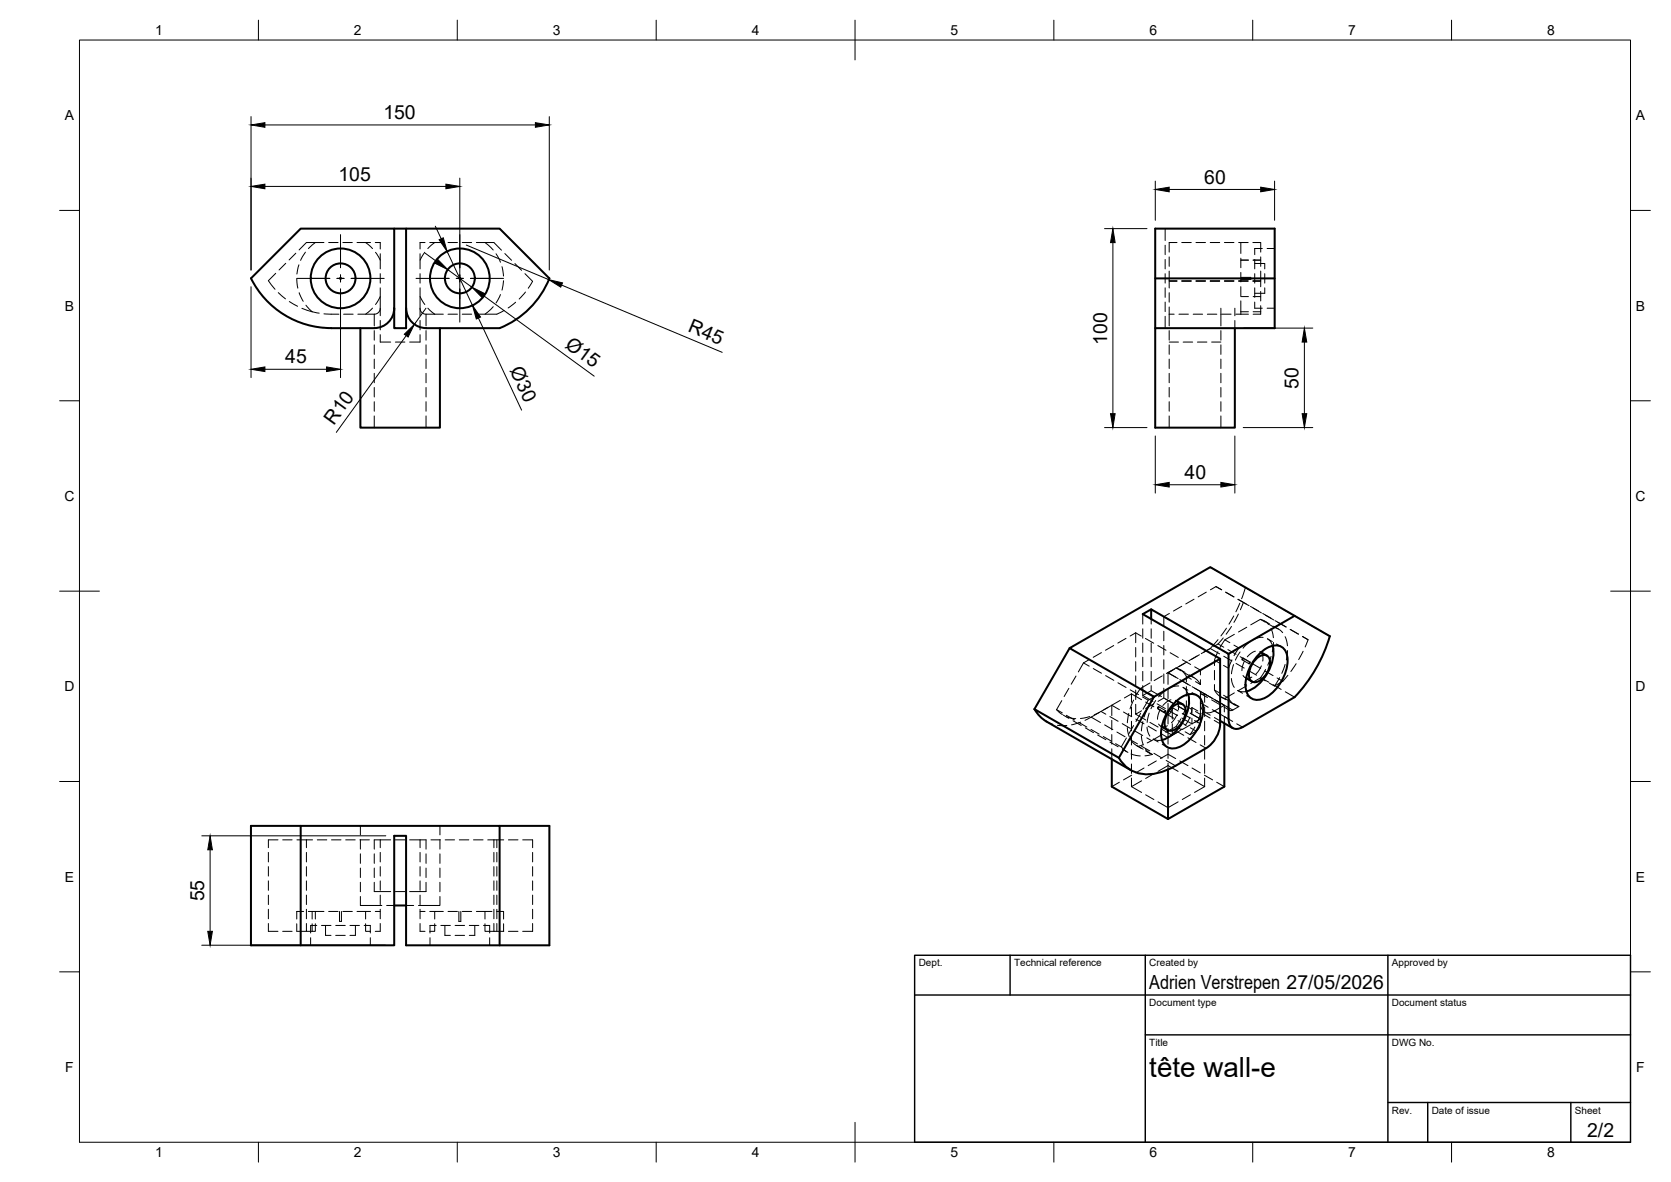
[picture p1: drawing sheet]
<svg xmlns="http://www.w3.org/2000/svg" width="420mm" height="297mm" viewBox="0 0 420 297" stroke-linecap="round" stroke-linejoin="round" font-family="sans-serif">
<!-- layer: Hidden -->
<g fill="none" stroke="#000" stroke-width=".25">
<path d="M293 57.5v2.9M69.3 68.7l-1.8 1.8 1.7 2.2M70 73.5l1.8 1.6M71.8 66.2l-1.6 1.6M72.7 75.8l2.1 1.2M74.4 63.6l-1.7 1.7M74.6 70.1l.3 2.3M75.2 66.6l-.5 2.3M75.2 73.6l1 2.1M75.9 77.5l2.6 .8M76.8 63.4l-1.2 2M76.9 76.7l1.6 1.6"/>
<path d="M78.5 78.3l1.8 .4M79.3 60.9l-1.7 1.6M81.4 78.9l3.8 .1M81.4 60.9h-4.4l-1.8 1.9M82.6 60.9h2.4M86.2 60.9h2.4M86.4 79h2.4M89.8 60.9h3.4M90 79h4.1M91.9 60.9l1.8 1.6M93.7 77.4l-1.8 1.6M94.1 79v2.9"/>
<path d="M94.4 60.9h1.2v1.7M94.4 63.4l1.2 2M95.6 72.3v7M95.6 63.8v3.8M95.6 74.5l-1.2 2M95.6 77.5a1.52 1.52 0 0 1-1.5 1.5M95.6 68.8v2.3M105.6 63.8v3.8M105.6 72.3v7M105.6 74.5l1.2 2M105.6 77.5a1.47 1.47 0 0 0 1.5 1.5M105.6 68.8v2.3"/>
<path d="M106.8 63.4l-1.2 2M106.9 60.9h-1.3v1.7M107.1 79h4.4M107.1 79v2.9M107.6 77.4l1.7 1.6M108.1 60.9h3.4M109.3 60.9l-1.7 1.6M112.6 60.9h2.4M112.6 79h2.4M116.2 60.9h2.4M116.2 79h2.4M119.8 60.9h4.4l1.9 2"/>
<path d="M121.9 60.9l2.1 1.9M124 77.1l-2.1 1.9M124.7 63.8l1.1 2.1M125.8 74l-1.1 2.1M126.2 67l.4 2.4M126.6 70.6l-.4 2.3M126.7 78l-1.8 1h-5.1M126.9 63.7l1.7 1.7M129.5 66.2l1.6 1.7M129.6 76l-1.8 1.4M132 68.8l1.9 1.9-1.1 1.7M132.1 73.4l-1.6 1.7"/>
<path d="M293 61.6v2.4M293 65.2v2.4M293 68.8v2.3M293 72.3v2.4M293 75.9v2.4M293 79.5v3M294 77.1v1.9M294 73.6v2.3M294 70.5v1.9M294 79h1.2M294 64.6v2.3M294 68.1v2.4"/>
<path d="M294 79v2.9M294 70.5h2M294 70.7h2M296 60.9h-2v2.5M296.4 79h2.4M297.1 60.9h2.4M297.1 70.5h2.4M297.1 70.7h2.4M300 79h2.4M300.7 60.9h2.4M300.7 70.5h2.4M300.7 70.7h2.4"/>
<path d="M303.6 79h2.4M304.3 60.9h2.4M304.3 70.5h2.4M304.3 70.7h2.4M307 77.5v4.4M307.1 79h2.4M307.9 60.9h2.4M307.9 70.5h2.4M307.9 70.7h2.4M310.5 77.5v1.9M310.7 79h3.2M311.4 60.9h2.4"/>
<path d="M311.4 70.5h2.4M311.4 70.7h2.4M312 78.3v.7M312 60.9v2.8M312 64.9v2.4M312 68.5v2.4M312 72v2.4M312 75.6v2.7M312 69.7h2.5v.5h-2.5M312 65.4h1.9M312 78.3h1.9M312 74.5h1.9"/>
<path d="M315 60.9h2v2.5M315 70.5h2M315 70.7h2M315.1 65.4h1.9M315.1 78.3h1.9M315.1 74.5h1.9M315.5 66.2h2.5v1.4M315.5 75.9v1.6h1.9M315.5 72.3v2.4M315.5 68.8v2.3M315.5 65.2v2.4M317 76.8v1.5"/>
<path d="M317 73.2v2.4M317 70.5v1.6M317 78.3v.7h-1.9M317 64.6v2.3M317 68.1v2.4M317.4 62.4h-1.9v1.6M318 68.8v2.3M318 72.3v1.4h-2.5M318.6 77.5h1.9M318.6 62.4h1.9M94.1 83.1v2.4M94.1 86.7v2.4"/>
<path d="M94.1 90.2v2.4M94.1 93.8v2.4M94.1 97.4v2.4M95.6 80.5v2.4M95.6 84.1v1.9h2.6M99.4 86h2.4M105.6 80.5v2.4M105.6 84.1v1.9h-2.6M107.1 83.1v2.4M107.1 86.7v2.4M107.1 90.2v2.4M107.1 93.8v2.4"/>
<path d="M107.1 97.4v2.4M294 86h2.3M294 83.1v2.4M294 86.7v2.4M294 90.2v2.4M294 93.8v2.4M294 97.4v2.4M297.5 86h2.4M301.1 86h2.4M304.7 86h2.3M307 83.1v2.4M307 86.7v2.4"/>
<path d="M307 90.2v2.4M307 93.8v2.4M307 97.4v2.4M310.5 80.5v2M94.1 101v2.3M94.1 104.5v3M107.1 101v2.3M107.1 104.5v3M294 101v2.3M294 104.5v3M307 101v2.3M307 104.5v3"/>
<path d="M285.6 159v2.5M285.6 159l-1.4 .8M285.6 159l1.4 .9M287.3 154.3v2.5M287.3 158v2.4M289.5 155.6v1.2M289.5 158v2.4M292.6 155v2.4M292.6 158.6v2.4M292.6 155l1.5 .8M294 154.2l-1.4 .8M295.1 156.4l2.1 1.2"/>
<path d="M297.1 152.4l-2 1.2M298.2 158.2l2 1.1M300.2 150.6l-2 1.2M301.3 159.9l2 1.2M303.3 148.8l-2 1.2M304.3 142.5l2.4 1.4M305.8 147.4l-1.4 .8M305.8 147.4l1.3 .8M305.8 147.4l1.4 .8M307.7 144.5l2.1 1.2M308.2 148.8l2.1 1.2M308.4 157.9l-1.4 1.9"/>
<path d="M309.6 157.4l-1.3 2M310.2 154.8l-1.2 2.1M310.4 159.4l-2.4 1.4 1.2 .7M310.8 146.3l2.3 1.4M311.3 150.6l1.4 .8M311.3 150.6l2.1 1.2M311.4 154.3l-1.1 2.1M311.7 151.6l-1 2.1M312.7 151.4l-.8 1.8M312.7 151.4l1.4 .8M313.1 147.7l-.9 2.8M313.1 147.7l2.4 1.3"/>
<path d="M313.5 157.6l-2.1 1.2M314.4 152.4l2.1 1.2M315.1 152.8l2.1 1.2M316.5 149.6l2.1 1.2M316.9 155.6l1 .4 1.1 1M316.9 155.6l-2.4 1.4M316.9 155.6l1.3 .8M317.5 154.2l2.8 1.6M317.9 156l1.3 .8M319.6 158l.6 2.3M319.6 151.4l2.1 1.2M320.2 157.4l1.3 .7"/>
<path d="M320.4 157.7l1.1 .4 1 .9M320.6 156l1.4 .8M321.3 156.4l2.1 1.2M322 156.8l-1.6 .9-1.2-.7M322 156.8l1.4 .8M322.7 153.2l2.1 1.2M324.4 158.2l2.1 1.2M325.8 154.9l2.1 1.3M327.5 159.9l1.4 .9M327.5 160l1.4 .8-.7 1.8M328.9 156.7l2.1 1.2M332 158.5l2.4 1.4"/>
<path d="M265.7 178.3l1.4 1.3M265.7 178.3l1.4 .8M267 176.1l-1.3 2.2M267.4 179.7l1.4 .8M268.1 179.8l2.1 1.1M268.8 173l-1.2 2M270.6 169.9l-1.3 2M272.4 166.6l-1.3 2.3M272.4 166.6l1.5 .8M273.8 165.8l-1.4 .8M274.9 168l2.1 1.2M276.4 179l-3.6 2"/>
<path d="M276.9 164l-2 1.2M278 169.8l2.1 1.2M278.6 177.8l-3.5 1.8M279.5 177.2l-2 1.2M279.5 177.2l2 1.1M279.5 177.2v2.6M280 162.2l-2 1.2M281.1 171.6l2 1.2M281.7 176l-2.1 1.2M282.5 178.9l2.1 1.2M283.1 160.4l-2 1.2M283.8 179.3l-.3 2.3"/>
<path d="M284.2 173.4l2.1 1.1M284.5 174.4l-1.8 1M284.5 174.4v2.1M284.5 177.7v2.4M284.5 174.4l2.5 1.4M285 175.9l-.9 2.2M285.6 177v2.5l1.4-.9M285.6 162.7v2.4M285.6 166.3v2.4M285.6 169.8v2.4M285.6 173.4v2.4M285.6 179.5l2.5 1.4"/>
<path d="M286.7 173l-1.1 1.9M286.8 179.2l-1.2 2.1M287.3 172.3v2.5l2.6 1.5M287.3 174.8l2.2-1.2 2.5 1.5M287.3 161.6v2.4M287.3 165.1v2.4M287.3 168.7v2.4M288 160.5l2.1 1.1M288.1 176.4l2 1.2M288.6 178l-.9 2.2M288.7 176l-1.3 2.2M288.9 179.2l-.5 2.3"/>
<path d="M289 174.3l1.3 .8-1.6 .9-1.4-.9M289.2 171.6l-2.5 1.4 1.3 .7M289.5 161.6v2.4M289.5 165.1v2.4M289.5 168.7v2.4M289.5 172.3v1.3M290.1 176.9l-2 1.1M290.3 175.1l-1.2 1.8M290.6 176.1l-1.2 2M290.9 176.9l2.1 1.2M291.1 178l1.8 1M291.1 177.7l.1-.1a.2 .2 0 0 1 .1 .3 .2 .2 0 0 1-.3 0z"/>
<path d="M291.1 162.2l2.1 1.2M291.2 178.2l2.5 1.5a2.4 2.4 0 0 0 1.1-1.9v2.9M291.3 177.6l1.8 1M291.7 178.4l-.5 1.4-.2 .9M292.2 169.8l-2 1.2M292.6 172.9v2.5l-1.4 .9M292.6 162.2v2.4M292.6 165.8v2.4M292.6 169.4v2.3M292.6 175.4l2.6 1.5M293.1 175.6l2 1.2M293.1 173.5l-1.8 1.6"/>
<path d="M293.7 169.1v2.9M293.7 173.2v2.4M293.7 176.7v5.2M293.7 169.1l2.5 1.4M294 178.7l2.1 1.1M294.2 164l2.1 1.2M294.4 175.9l-.9 .4-1.1 1M294.8 168.4l-1.1 .7M295.4 168.1l-1.7 1M295.6 176l.2 .1M295.7 176l.5 .9 .1 1.4M295.7 167.9l1.3 .6 1.3 1.5"/>
<path d="M295.7 167.9l-2.4 1.4M295.7 167.9l1.2 .7M296 179.5l-.6 1.2-.8 .9M296.2 177.4l2 1.2M296.2 177.5l2.1 1.2M296.4 172.4l-1 .1-1.3 .4M296.7 170.8l2 1.2M296.7 168.3l1.3 .7M297.3 171.1l2 1.2M297.3 165.8l2.1 1.2M297.4 172.7l1.3 .7M297.5 172.8l.8 .8 .5 .9"/>
<path d="M297.9 166.6l-2 1.2M298.3 176.1v1.4l1.3 .7M298.3 177.5l-.8 2.1M298.3 172.5v2.4M298.5 166.3l-2.1 1.2M299 169.6l1.2 .7M299.2 169.9l1.7 .9 .9 1.2M299.3 179.2l2.5 1.5-2.1 1.2M299.3 179.2l2.5 1.5-1.4 .9M299.6 170.7l-1.3-.7v1.4M299.6 179.1l.1-1.3v1.5M299.7 174l1.3 .8"/>
<path d="M299.7 172.6l2.1 1.1M300.4 172.9l4.5 2.6M300.4 167.6l1.4 .8M300.6 178.8l1.2 .7v2.4a2.36 2.36 0 0 1-1 1.8l-1.6 .9-1.2-.7M301 164.9l-2 1.1M301.6 164.5l-2.1 1.2M301.8 168.4l-2.6 1.5-1.2-.7M301.8 170.8v1.2l-1.2-.7M301.8 176.6l.1 .9 .5 1M301.8 168.4v1.2M302.1 174.4l1.5 .9M302.9 178.9l1.4 .8"/>
<path d="M302.9 176.5v-2.1a.65 .65 0 0 1-.8 0 .65 .65 0 0 1-.3-.6v5.7l-.8 2.1M302.9 177.7v2.4M304.1 163.1l-2.1 1.2M304.3 163l-1.7 .9M304.3 163l2.4 1.3M304.4 161.7l2.1 1.2M304.7 175.9l2 1.2M305.4 172v1.4l1.2 .7M305.4 173.4l1.2 1.5 1.4 .6M305.4 168.5v2.3M305.9 176.1l1.9 1.1-2.9 1.7-.8 .2h-.7M306.2 163.8l-.8 2.1"/>
<path d="M306.3 160.7l-2 2.3M306.3 161.8l-1.1 .7M306.3 161.8l1.4 .9M306.6 166.6l-1.2-.7v1.4M307 175.1l1.2 .7M307.6 160.3l-1.3 1.5M307.7 174.7l1.2 .7 1.3 1.6 1.3 .6M307.7 164.9l2.1 1.2M307.7 177.7l1.5 .8M307.8 177.2v1.7M308 160.8l-1.3 1.9M308 175.5l1.2 .7"/>
<path d="M308.7 163.2l2.1 1.2M309.2 176.4l1.3 .8M309.6 170.5l.3 1.4 .4 .8M309.8 165.8l-.9 2.1-1.2-.7M310.2 167l-.6 2.3M310.3 162.1l1.2 .7-2.6 1.5-1.4-.8M310.3 176.8l1.2 .8-1.5 .8a.65 .65 0 0 1-.8 .1 .65 .65 0 0 1-.3-.7M310.4 174.1l-2.4 1.4M310.8 166.7l2 1.2M311.2 173.5l1.2 .7M311.2 173.5l1.2 .3h1M311.5 162.8l-1.2 2"/>
<path d="M311.8 163.8l-1.2 2.1M311.8 165l2.1 1.2M312.3 165.8l1.8 1M312.5 169.7a1.59 1.59 0 0 0 2.3 .5M312.6 165.4l1.7 1M312.9 166.1l-.5 1.5-.1 .9M313 170.3l.3 .1M313.5 174.8l1.2 .7M313.5 172.3l-2.1 1.2M313.9 168.5l2.1 1.2M314.3 161.3l-1.8 1.6M314.9 166.8l2.1 1.2"/>
<path d="M315.7 163.6l-1 .5-1.1 1M316.8 163.8l.3 .1M316.9 163.8l.6 .8v1.5M317 170.3l2 1.2M317.2 167.3l-.6 1.2-.8 .9M317.6 160.2h-1l-1.3 .5M318 168.6l2.1 1.2M318.2 171.1l-1.3-.7-2.4 1.4M318.2 168.2l-1.3 2.2M318.7 160.5l1.2 .7M318.7 160.6l.9 .8 .4 .9M319.6 165l-.8 2.2"/>
<path d="M320.1 172l2 1.3M320.2 161.4l-.3 2.4M321 161.8l1.2 .7M321.1 170.4l1.5 .8-2.2 1.2-1.2-.7M321.8 170.3l-1.4 2.1M323.1 167l-.8 2.2M323.1 160l.6 2.3M323.2 173.8l2.3 1.4M323.7 163.5l-.3 2.3M323.8 169.7l-1.2 1.5M325.9 166.8l-1.3 1.9M327.7 163.7l-1.2 2.1"/>
<path d="M263.1 181.3l1.6 .7M265.9 182.3h2.3M268.2 180.1l2.3 .5M269.8 181.1l2.1 1.2M271.2 181.5l2.1 1.2M271.7 181.5l-2.3 .6M272.9 182.9l2.1 1.2M274 180.1l-2.3 .5M274.3 183.3l2.1 1.2M276 184.7l2.1 1.2M277.4 185.1l2.1 1.2M279.1 186.5l2.1 1.2"/>
<path d="M279.5 181v2.4M279.5 184.6v2.4M279.5 188.2v2.6M280.5 186.9l1.4 .8M281.5 196.6l-2 1.1M281.9 187.7l1.4 1.2M282.2 188.3l1.4 .8M283.2 185.4l-1.3 2.3M283.5 182.8l.5 2.4M284.4 189.5l2.3 .5M284.5 186.2l.7 .8 1 .6M284.5 181.3v2.3"/>
<path d="M284.5 184.8v2.4M284.5 188.4v2.4M284.5 192v2.4M284.5 195.5v2.2M284.5 197.7l2.5 1.4M284.6 194.8l-2.1 1.2M285 182.3l-1.2 2.1M285.6 180.7l2.1 1.2M285.7 187.3l1.3 .8M286.2 187.6l1.2 .7M287 184.9l.5 2.3M287 196.2l-2.5 1.5"/>
<path d="M287.4 187.2l-1.2 .4M287.4 181.3l-.4 2.4M287.7 193l-2.1 1.2M288 188.7l1.3 .7M288 188.2l.8 .8 .9 .6M288.1 199.7l2 1.2M288.4 182.7l.3 1.4 .4 .9M288.5 188.9l1.2 .7M288.7 182.5l2 1.2M289.1 181.5l2.1 1.2M289.7 189.6l-1.8 .3M290.1 194.4l-2 1.2"/>
<path d="M290.7 191.2l-2 1.2M291.2 193.9l2.5-1.5 2.5 1.5M291.3 182a1.55 1.55 0 0 0 2.2 .4M291.8 190.6l1.9-1.1 1.9 1.1M291.8 182.5l.3 .1M292.1 184.6l-3.6 2.1M292.2 186l-1.1 .1-1.1-.4 1.2 .8M292.2 187.1l1.3 .7M293.7 183.1v3.9M293.7 188.2v2.4M293.7 191.8v1.6M294.8 181.9v2.9l-2.6-1.5"/>
<path d="M296.2 183.9l-2.5 1.5-1.9-1.1M296.7 191.2l2 1.2M296.9 180.7l-1.2 1.9M296.9 183.3l-1.2-.7-2.6 1.5M297.1 180.4l2.6 1.5M297.2 183.2l-1 .7M297.3 194.4l2 1.2M299.2 180.2l-1.2 2.1M299.3 182.1l-2 1.2M299.3 199.7l-2 1.2M299.7 180.5v1.4M299.7 193l2.1 1.2"/>
<path d="M300.4 196.2l2.5 1.5M300.4 182.7l-1.2 1.9M302.8 194.8l2.1 1.2M302.9 181.3v2.3M302.9 184.8v2.4M302.9 188.4v2.4M302.9 192v2.4M302.9 195.5v2.2M302.9 197.7l-2.5 1.4M305.4 180.3l1.4 .9M305.9 196.6l1.9 1.1M307.8 180.1v1.7"/>
<path d="M67.5 214.2v2.4M67.5 217.8v2.4M69.9 211.1h-2.4v1.9M71.1 211.1h2.3M74.7 211.1h3.9M77 211.1v1.9M77 214.2v2.4M77 217.8v2.4M79.8 211.1h2.4M83.4 211.1h2.3M86.9 211.1h2.4M90.5 211.1h2.4"/>
<path d="M90.6 207.5v2.3M90.6 211v2.4M90.6 214.6v2.4M90.6 218.2v2.3M94.1 214.6v2.4M94.1 218.2v2.3M95.6 211.1v1.9M95.6 214.2v2.4M95.6 217.8v2.4M98.2 211.1h-4.1v2.3M99.4 211.1h2.4M103 211.1h4.1"/>
<path d="M105.6 211.1v1.9M105.6 214.2v2.4M105.6 217.8v2.4M107.1 211.1v2.3M107.1 214.6v2.4M107.1 218.2v2.3M108.4 211.1h2.3M110.6 207.5v2.3M110.6 211v2.4M110.6 214.6v2.4M110.6 218.2v2.3M111.9 211.1h2.4"/>
<path d="M115.5 211.1h2.4M119.1 211.1h2.4M122.6 211.1h4.1M124.2 211.1v1.9M124.2 214.2v2.4M124.2 217.8v2.4M124.9 211.1v1.9M124.9 214.2v2.4M124.9 217.8v2.4M127.8 211.1h2.4M131.4 211.1h2.5v1.9M133.9 214.2v2.4"/>
<path d="M133.9 217.8v2.4M291.2 201.5l2.5 1.5 2.5-1.5M67.5 232.1v1.9h2.4M67.5 221.4v2.3M67.5 224.9v2.4M67.5 228.5v2.4M71.1 234h2.3M74.6 232.1v1.9M74.7 234h2.3M76.3 229.1h-1.7v1.9M77 232.1v1.9h2.3v-1.9M77 221.4v2.3"/>
<path d="M77 224.9v2.4M77 228.5v2.4M77.5 229.1h1.8M78.1 235.7v1.9M78.5 229.1v1.9M78.5 232.1v1.9M79.7 232.6h-1.6v1.9M80.8 232.6h2.4M81.4 229.1h-2.1v1.9M81.9 232.6v2.5h1.3M82.6 229.1h2.4M84.4 235.1h2.4"/>
<path d="M84.4 232.6h2.4M85.4 229.1v2.4h.5v-2.4M86.2 229.1h2.4M88 232.6h2.4M89.4 232.6v2.5h-1.4M89.8 229.1h2.1M90.6 225.3v2.2h5.4M90.6 221.7v2.4M91.6 232.6h1.5v1.9M91.9 232.1v1.9h1.3M91.9 229.1h1.3M91.9 229.1v1.9"/>
<path d="M93.1 235.7v1.9M94.1 221.7v2.4h4.1M94.4 229.1h1.2M95.6 221.4v2.3M95.6 224.9v2.4M95.6 228.5v2.4M95.6 232.1v1.9h-1.2M97.2 227.5h1.9M99.4 224.1h2.4M102.1 227.5h1.9M105.6 229.1h1.3M105.6 221.4v2.3"/>
<path d="M105.6 224.9v2.4M105.6 228.5v2.4M105.6 232.1v1.9h1.3M107.1 221.7v2.4h-4.1M108.1 229.1h1.2M108.1 235.7v1.9M109.3 232.1v1.9h-1.2M109.7 232.6h-1.6v1.9M110.6 225.3v2.2h-5.4M110.6 221.7v2.4M110.8 232.6h2.4M111.5 229.1h-2.2v1.9"/>
<path d="M111.9 232.6v2.5h1.3M112.6 229.1h2.4M114.4 235.1h2.4M114.4 232.6h2.4M115.4 229.1v2.4h.5v-2.4M116.2 229.1h2.4M118 232.6h2.4M119.4 232.6v2.5h-1.4M119.8 229.1h2.1M121.6 232.6h1.5v1.9M121.9 232.1v1.9h2.3M121.9 229.1h1.8"/>
<path d="M121.9 229.1v1.9M123.1 235.7v1.9M124.2 234h2.5M124.2 221.4v2.3M124.2 224.9v2.4M124.2 228.5v2.4M124.2 232.1v1.9M124.9 229.1h1.7v1.9M124.9 221.4v2.3M124.9 224.9v2.4M124.9 228.5v2.4M124.9 232.1v1.9"/>
<path d="M126.6 232.1v1.9M127.8 234h2.4M133.9 232.1v1.9h-2.5M133.9 221.4v2.3M133.9 224.9v2.4M133.9 228.5v2.4"/>
<circle cx="85.6" cy="70" r=".24"/>
<circle cx="115.6" cy="70" r=".24"/>
<circle cx="293" cy="178.8" r=".21"/>
<circle cx="312.5" cy="165.6" r=".21"/>
<circle cx="314.2" cy="166.6" r=".21"/>
</g>
<!-- layer: Visible -->
<g fill="none" stroke="#000" stroke-width=".51">
<path d="M75.6 57.5h23.5v20a5 5 0 0 1-5 5h-10.8a22.6 22.6 0 0 1-20.2-12.6zM99.1 57.5h3v25h-3v-5M102.1 57.5h23.5l12.5 12.5M102.1 77.4a5 5 0 0 0 5 5.1h18.5M138.1 70a22.5 22.5 0 0 1-12.5 12.5M290.5 70h30M90.6 82.5v25h20v-25M290.5 82.5h30v-25h-30v50h20v-25M289.5 155.6v-2.5l19.4 11.2v16.4a2.16 2.16 0 0 0 1 2.3 2.16 2.16 0 0 0 2.5-.3M289.5 153.1l-2.2 1.2 19.5 11.3M325.5 154.8l-21.2-12.3-35.4 20.4 21.3 12.2M260.1 178.2l21.2 12.2 8.9-15.3 16.6-9.5v16.3"/>
<path d="M260.1 178.2l1.1 1.6 1.4 1.2 21.8 12.6M268.9 162.9l-8.8 15.3M294.4 178a2.38 2.38 0 0 1 3.1-.9 4 4 0 0 1-.5 4.8 3.2 3.2 0 0 1-3.2 1.7 2.39 2.39 0 0 1-.8-3.2l.6-1.3zM295.7 176.3a4.9 4.9 0 0 1 5.3-1.6 4.2 4.2 0 0 1 1.5 4.4 11.5 11.5 0 0 1-6.1 8.7 2.97 2.97 0 0 1-4.4-2.5 11.4 11.4 0 0 1 3.7-9zM295.8 176.1l1.5 .9M298.8 174.5a10.9 10.9 0 0 1-4.7 10.6l-1.9 .9M308.9 164.3l16.6-9.5 8.9 5.1a37.9 37.9 0 0 1-8.9 15.3l-13.1 7.5M313.3 170.4l1.5 .9M315.7 165.8a2.38 2.38 0 0 1 3.1-.9 4 4 0 0 1-.6 4.8 3.2 3.2 0 0 1-3.2 1.7 2.39 2.39 0 0 1-.8-3.2l.6-1.3zM316.9 164a4.9 4.9 0 0 1 5.3-1.5 4.2 4.2 0 0 1 1.5 4.4 11.5 11.5 0 0 1-6.1 8.7 2.97 2.97 0 0 1-4.4-2.6 11.4 11.4 0 0 1 3.7-9zM317.1 163.9l1.5 .9M320 162.3a10.9 10.9 0 0 1-4.7 10.6l-1.9 .9"/>
<path d="M279.5 190.8v6.9l14.2 8.1M281.3 190.4a8.4 8.4 0 0 0 10.2 3.8l2.7-1 1.4-.8M292.1 182.6l1.5 .9M293.7 193.4v12.4M306.8 181.2l3.1 1.8M306.8 181.9a7.8 7.8 0 0 1-3.5 6.1l-7.7 4.5M307.8 181.8v15.9l-14.1 8.1M75.6 207.5h-12.5v30.1h36v-27.6h3v27.6h36v-30.1h-12.5M75.6 237.6v-30.1h50v30.1M99.1 227.5h3"/>
<circle cx="85.6" cy="70" r="3.8"/>
<circle cx="85.6" cy="70" r="7.5"/>
<circle cx="115.6" cy="70" r="3.8"/>
<circle cx="115.6" cy="70" r="7.5"/>
</g>
<!-- layer: Hidden Narrow -->
<g fill="none" stroke="#000" stroke-width=".25">
<path d="M276.8 178.8l1.2 .7M293.7 179.7l1.5 .8M294.8 177.8l1.4 .9M297.3 179.3l2 1.2M299.7 177.8l1.5 .9M301.8 173.8l2.6 1.4M301.8 176.6l2 1.1M302.2 179.3l2.1 1.2M304.3 175.2l5.7 3.2M304.8 178.3l2 1.2M305.4 178.7l1.4 .8M274.4 180.2l2.3 1.4"/>
<path d="M277.7 182.2l2.1 1.2M279.1 180.1l2 1.2M280.8 184l2.1 1.2M282.2 181.8l2 1.3M283.9 185.7l2.1 1.2M285.3 183.6l2 1.2M287 187.5l2.1 1.2M288.4 185.4l1.2 .7M290.1 189.3l2.1 1.2M293.2 191.1l2.4 1.4M296.2 183.9l1.4 .9M296.2 181.1l2.1 1.2"/>
<path d="M298.7 185.4l2 1.2M299.3 182.9l1.5 .8M300.4 181l1.4 .9M301.8 187.2l1.5 .8M305.3 181l1.5 .9M307.9 180.1l2 1.2M311 181.9l1.4 .8"/>
</g>
<!-- layer: Visible Narrow -->
<path d="M306.8 179.5l2.1 1.2" fill="none" stroke="#000" stroke-width=".25"/>
<!-- layer: BORDER -->
<g fill="none" stroke="#000" stroke-width=".25">
<path d="M20 10.1h390v276.9h-390zM65 5.1v5M115 5.1v5M165 5.1v5M215 5.1v10M265 5.1v5M315 5.1v5M365 5.1v5M15 52.9h5M410 52.9h5M15 100.7h5M410 100.7h5"/>
<path d="M15 148.6h10M405 148.6h10M15 196.4h5M410 196.4h5M15 244.2h5M410 244.2h5M65 287v5M115 287v5M165 287v5M215 282.1v9.9M265 287v5M315 287v5"/>
<path d="M365 287v5"/>
</g>
<!-- layer: TITLEBLOCK -->
<path d="M230 240.1h180v46.9h-180zM230 250h180M254 240.1v9.9M288 240.1v46.9M349 240.1v46.9M288 260.1h122M349 277.1h61M359 277.1v9.9M395 277.1v9.9" fill="none" stroke="#000" stroke-width=".36"/>
<!-- layer: Smart Centers -->
<path d="M85.6 59v8.3M115.6 59v8.3M74.6 70h8.3M84.7 70h1.8M85.6 69.1v1.8M85.6 72.6v8.3M88.3 70h8.3M104.6 70h8.3M114.7 70h1.8M115.6 69.1v1.8M115.6 72.6v8.3M118.3 70h8.3" fill="none" stroke="#000" stroke-width=".25"/>
<!-- layer: FD_Dimensions -->
<g fill="none" stroke="#000" stroke-width=".25">
<path d="M63.1 29.3v38.6M66.6 31.4h68M138.1 29.3v38.6M66.6 46.8h45.5M109.5 56.8l1.4 3.2M115.6 44.8v30.3M277.7 57.5h10.7M290.5 45.5v9.9M294 47.6h23M320.5 45.5v9.9M63.1 72.1v22.8M85.6 79.3v15.6"/>
<path d="M106.9 63.6l2.8 2.1M107.1 77.5l-2.9 4M112.4 63.2l6.4 13.6M112.6 67.8l6 4.4M117.2 61.6l20.8 8.7M120.3 79.9l10.8 23.2M121.5 74.2l27.9 20.3M141.2 71.6l40.4 16.9M279.8 61v43M66.6 92.8h15.5M102.1 84.4l-17.5 24.3M312.6 82.5h17.5"/>
<path d="M328 86v18M277.7 107.4h10.7M290.5 109.6v14.3M310.5 109.6v14.3M312.6 107.4h17.5M294 121.8h13M50.7 210h46.3M52.8 213.6v20.4M50.7 237.5h46.3"/>
</g>
<g fill="#000" stroke="#000" stroke-width=".25">
<path d="M63.1 31.4l3.5-.6v1.2zM134.6 30.8l3.5 .6-3.5 .6zM63.1 46.8l3.5-.5v1.1zM110.4 60.2l1.1-.4 .9 3.4zM112.1 46.3l3.5 .5-3.5 .6zM290.5 47.6l3.5-.6v1.2zM317 47l3.5 .6-3.5 .6zM110.1 65.2l2.5 2.6-3.2-1.6zM118.8 76.8l2 2.9-1 .5zM118.6 72.2l3.2 1.6-.7 .9zM138 70.3l3.4 .8-.4 1.1zM279.8 57.5l.6 3.5h-1.2z"/>
<path d="M63.1 92.8l3.5-.6v1.2zM82.1 92.2l3.5 .6-3.5 .6zM101.7 84l2.5-2.5-1.6 3.2zM328 82.5l.6 3.5h-1.2zM279.2 104h1.2l-.6 3.4zM327.4 104h1.2l-.6 3.4zM290.5 121.8l3.5-.6v1.2zM307 121.2l3.5 .6-3.5 .6zM52.8 210l.6 3.6h-1.2zM52.2 234h1.2l-.6 3.5z"/>
</g>
<text font-size="7" x="289" y="270.6">tête wall-e</text>
<g font-size="4.9">
<text x="96.4" y="29.9">150</text>
<text x="85.1" y="45.4">105</text>
<text x="302.8" y="46.2">60</text>
<text x="172.8" y="83.3" transform="rotate(23 172.8 83.3)">R45</text>
<text x="141.9" y="87.2" transform="rotate(36 141.9 87.2)">Ø15</text>
<text x="278.4" y="86.7" transform="rotate(-90 278.4 86.7)">100</text>
<text x="71.7" y="91.3">45</text>
<text x="128.1" y="93" transform="rotate(65 128.1 93)">Ø30</text>
<text x="326.5" y="97.7" transform="rotate(-90 326.5 97.7)">50</text>
<text x="84" y="107" transform="rotate(-54 84 107)">R10</text>
<text x="297.9" y="120.4">40</text>
<text x="51.4" y="226.5" transform="rotate(-90 51.4 226.5)">55</text>
<text x="289" y="248.5">Adrien Verstrepen 27/05/2026</text>
<text x="399.1" y="285.7">2/2</text>
</g>
<g font-size="3.5">
<text x="39" y="8.8">1</text>
<text x="89" y="8.8">2</text>
<text x="139" y="8.8">3</text>
<text x="189" y="8.8">4</text>
<text x="239" y="8.8">5</text>
<text x="289" y="8.8">6</text>
<text x="339" y="8.8">7</text>
<text x="389" y="8.8">8</text>
<text x="16.3" y="30.2">A</text>
<text x="411.3" y="30.2">A</text>
<text x="16.3" y="78">B</text>
<text x="411.3" y="78">B</text>
<text x="16.2" y="125.9">C</text>
<text x="411.2" y="125.9">C</text>
<text x="16.2" y="173.7">D</text>
<text x="411.2" y="173.7">D</text>
<text x="16.3" y="221.6">E</text>
<text x="411.3" y="221.6">E</text>
<text x="16.4" y="269.4">F</text>
<text x="411.4" y="269.4">F</text>
<text x="39" y="290.8">1</text>
<text x="89" y="290.8">2</text>
<text x="139" y="290.8">3</text>
<text x="189" y="290.8">4</text>
<text x="239" y="290.8">5</text>
<text x="289" y="290.8">6</text>
<text x="339" y="290.8">7</text>
<text x="389" y="290.8">8</text>
</g>
<g font-size="2.5">
<text x="231" y="242.9">Dept.</text>
<text x="255" y="242.9">Technical reference</text>
<text x="289" y="242.9">Created by</text>
<text x="350" y="242.9">Approved by</text>
<text x="289" y="252.8">Document type</text>
<text x="350" y="252.8">Document status</text>
<text x="289" y="262.9">Title</text>
<text x="350" y="262.9">DWG No.</text>
<text x="350" y="279.9">Rev.</text>
<text x="360" y="279.9">Date of issue</text>
<text x="396" y="279.9">Sheet</text>
</g>
</svg>
